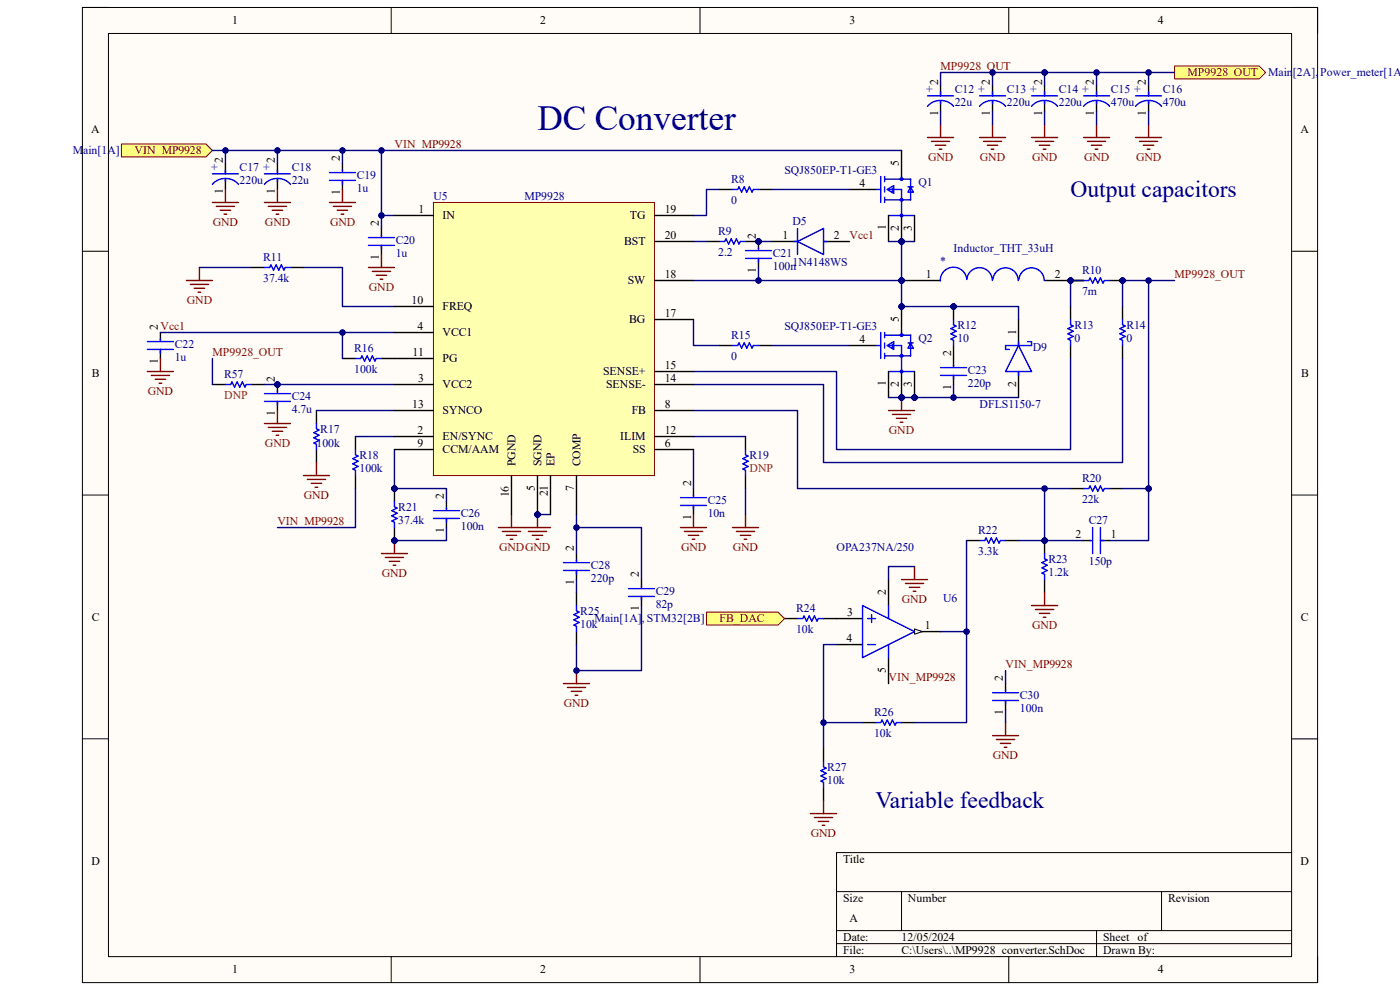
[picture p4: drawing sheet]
<svg xmlns="http://www.w3.org/2000/svg" width="297mm" height="210mm" viewBox="0 0 297 210" stroke-linecap="round" stroke-linejoin="round" font-family="sans-serif">
<path d="M17.5 1.6h262v206.8h-262z" fill-rule="evenodd" fill="#fffcf8"/>
<path d="M17.5 1.6h262v206.8h-262z" fill="none" stroke="#000" stroke-width=".21"/>
<path d="M23 7.1h251v195.8h-251z" fill-rule="evenodd" fill="#fffcf8"/>
<g fill="none" stroke="#000" stroke-width=".21">
<path d="M17.5 1.6h5.5M23 7.1h251v195.8h-251zM83 1.6v5.5M148.5 1.6v5.5M214 1.6v5.5M274 1.6h5.5v5.5M17.5 53.3h5.5M274 53.3h5.5M17.5 105h5.5M274 105h5.5M17.5 156.7h5.5M274 156.7h5.5"/>
<path d="M177.5 189.1h96.5M177.5 197.4h96.5M191.3 189.1v8.3M232.6 197.4v5.5M246.4 189.1v8.3M274 180.9h-96.5v22M83 202.9v5.5M148.5 202.9v5.5M177.5 200.2h96.5M214 202.9v5.5M279.5 202.9v5.5"/>
</g>
<path d="M184.1 136.7h1.6M184.1 131.2h1.6M184.9 130.4v1.6M194 134l-11 5.5" fill="none" stroke="#00f" stroke-width=".3"/>
<path d="M194 134h5.5" fill="none" stroke="#000" stroke-width=".3"/>
<path d="M194 133.4l1.7 .6-1.7 .5z" fill="#f8fcff"/>
<path d="M194 133.4l1.7 .6-1.7 .5z" fill="none" stroke="#000" stroke-width=".21"/>
<path d="M177.5 131.2h5.5M177.5 136.7h5.5M188.5 122.9v5.6M188.5 139.5v5.5" fill="none" stroke="#000" stroke-width=".3"/>
<path d="M188.5 128.5v2.7M188.5 136.7v2.8M194 134l-11-5.5v11" fill="none" stroke="#00f" stroke-width=".3"/>
<circle cx="191.3" cy="51.2" r=".55" fill="#000080"/>
<circle cx="191.3" cy="51.2" r=".55" fill="none" stroke="#000080" stroke-width=".21"/>
<g fill="none" stroke="#00f" stroke-width=".3">
<path d="M186.8 37.4v5.6M187.7 37.4v1.1M187.7 39.6v1.1M187.7 38h5.5v4.4h-5.5M189.3 39.9v.8M191.3 37.4v.6M192.6 39.6h1.1M193.2 39.6l.5 1.1h-1.1zM185.7 40.2h1.1M187.7 41.9v1.1M188.2 40.2l1.4-.8v1.6zM188.5 40.2h2.8v5.5"/>
<path d="M188.5 45.7h5.5"/>
<circle cx="191.3" cy="38" r=".27"/>
<circle cx="191.3" cy="45.7" r=".27"/>
<circle cx="191.3" cy="42.4" r=".27"/>
</g>
<path d="M180.2 40.2h5.5M191.3 45.7v5.5" fill="none" stroke="#000" stroke-width=".3"/>
<circle cx="191.3" cy="51.2" r=".55" fill="#000080"/>
<circle cx="191.3" cy="51.2" r=".55" fill="none" stroke="#000080" stroke-width=".21"/>
<path d="M191.3 31.9v5.5M163.7 51.2h5.5M174.7 51.2h5.5M188.5 45.7v5.5M194 45.7v5.5" fill="none" stroke="#000" stroke-width=".3"/>
<path d="M168.4 51.2h.8M169.2 48.5v5.5M169.2 51.2l5.5-2.7v5.5zM174.7 51.2h.8" fill="none" stroke="#00f" stroke-width=".3"/>
<path d="M105.7 111.9h11.1M106.6 112.7h3.8M107.4 113.6h2.2M108.2 114.4h.6M108.5 109.2v2.7M112.1 112.7h3.9M112.9 113.6h2.2M113.7 114.4h.6M114 109.2v2.7" fill="none" stroke="#800000" stroke-width=".3"/>
<circle cx="114" cy="109.2" r=".55" fill="#000080"/>
<circle cx="114" cy="109.2" r=".55" fill="none" stroke="#000080" stroke-width=".21"/>
<path d="M80.9 48.5v1.6M80.9 52.1v1.9M72.6 76.1h2.8M80.9 76.1h2.8" fill="none" stroke="#000" stroke-width=".3"/>
<path d="M78.2 52.1h5.5M78.2 50.4h5.5M80.9 49.9v.2M80.9 52.1v.8M75.4 76.1h1.1l.3-.6 .5 1.1 .6-1.1 .5 1.1 .6-1.1 .5 1.1 .3-.5h1.1" fill="none" stroke="#00f" stroke-width=".3"/>
<circle cx="238.1" cy="59.5" r=".55" fill="#000080"/>
<circle cx="238.1" cy="59.5" r=".55" fill="none" stroke="#000080" stroke-width=".21"/>
<circle cx="227.1" cy="59.5" r=".55" fill="#000080"/>
<circle cx="227.1" cy="59.5" r=".55" fill="none" stroke="#000080" stroke-width=".21"/>
<path d="M235.4 59.5h2.7" fill="none" stroke="#000" stroke-width=".3"/>
<circle cx="238.1" cy="59.5" r=".55" fill="#000080"/>
<circle cx="238.1" cy="59.5" r=".55" fill="none" stroke="#000080" stroke-width=".21"/>
<path d="M227.1 59.5h2.8" fill="none" stroke="#000" stroke-width=".3"/>
<circle cx="227.1" cy="59.5" r=".55" fill="#000080"/>
<circle cx="227.1" cy="59.5" r=".55" fill="none" stroke="#000080" stroke-width=".21"/>
<path d="M155.4 40.2h1.1l.3-.6 .5 1.2 .6-1.2 .5 1.2 .6-1.2 .5 1.2 .3-.6h1.1M229.9 59.5h1.1l.3-.5 .5 1.1 .6-1.1 .5 1.1 .6-1.1 .5 1.1 .3-.6h1.1M155.4 73.3h1.1l.3-.6 .5 1.1 .6-1.1 .5 1.1 .6-1.1 .5 1.1 .3-.5h1.1" fill="none" stroke="#00f" stroke-width=".3"/>
<path d="M152.6 40.2h2.8M160.9 40.2h2.8M152.6 73.3h2.8M160.9 73.3h2.8" fill="none" stroke="#000" stroke-width=".3"/>
<circle cx="191.3" cy="84.3" r=".55" fill="#000080"/>
<circle cx="191.3" cy="84.3" r=".55" fill="none" stroke="#000080" stroke-width=".21"/>
<circle cx="191.3" cy="65" r=".55" fill="#000080"/>
<circle cx="191.3" cy="65" r=".55" fill="none" stroke="#000080" stroke-width=".21"/>
<circle cx="194" cy="84.3" r=".55" fill="#000080"/>
<circle cx="194" cy="84.3" r=".55" fill="none" stroke="#000080" stroke-width=".21"/>
<g fill="none" stroke="#00f" stroke-width=".3">
<path d="M185.7 73.3h1.1M186.8 70.5v5.6M187.7 70.5v1.1M187.7 72.7v1.2M187.7 75v1.1M187.7 71.1h5.5v4.4h-5.5M188.2 73.3l1.4-.8v1.6zM188.5 73.3h2.8v5.5M188.5 78.8h5.5M189.3 73v.9M191.3 70.5v.6M192.6 72.7h1.1"/>
<path d="M193.2 72.7l.5 1.2h-1.1z"/>
<circle cx="191.3" cy="75.5" r=".27"/>
<circle cx="191.3" cy="71.1" r=".27"/>
<circle cx="191.3" cy="78.8" r=".27"/>
</g>
<path d="M180.2 73.3h5.5M191.3 78.8v5.5" fill="none" stroke="#000" stroke-width=".3"/>
<circle cx="191.3" cy="84.3" r=".55" fill="#000080"/>
<circle cx="191.3" cy="84.3" r=".55" fill="none" stroke="#000080" stroke-width=".21"/>
<path d="M191.3 65v5.5" fill="none" stroke="#000" stroke-width=".3"/>
<circle cx="191.3" cy="65" r=".55" fill="#000080"/>
<circle cx="191.3" cy="65" r=".55" fill="none" stroke="#000080" stroke-width=".21"/>
<path d="M188.5 78.8v5.5M194 78.8v5.5" fill="none" stroke="#000" stroke-width=".3"/>
<circle cx="194" cy="84.3" r=".55" fill="#000080"/>
<circle cx="194" cy="84.3" r=".55" fill="none" stroke="#000080" stroke-width=".21"/>
<path d="M188.5 87.1h5.5M189.3 87.9h3.9M190.2 88.7h2.2M191 89.6h.5M191.3 84.3v2.8" fill="none" stroke="#800000" stroke-width=".3"/>
<circle cx="191.3" cy="84.3" r=".55" fill="#000080"/>
<circle cx="191.3" cy="84.3" r=".55" fill="none" stroke="#000080" stroke-width=".21"/>
<circle cx="160.9" cy="51.2" r=".55" fill="#000080"/>
<circle cx="160.9" cy="51.2" r=".55" fill="none" stroke="#000080" stroke-width=".21"/>
<path d="M149.9 51.2h2.7M158.2 51.2h2.7" fill="none" stroke="#000" stroke-width=".3"/>
<circle cx="160.9" cy="51.2" r=".55" fill="#000080"/>
<circle cx="160.9" cy="51.2" r=".55" fill="none" stroke="#000080" stroke-width=".21"/>
<path d="M152.6 51.2h1.1l.3-.5 .6 1.1 .5-1.1 .6 1.1 .5-1.1 .6 1.1 .3-.6h1.1" fill="none" stroke="#00f" stroke-width=".3"/>
<path d="M78.2 56.7h5.5M79 57.6h3.9M79.8 58.4h2.2M80.7 59.2h.5M80.9 54v2.7" fill="none" stroke="#800000" stroke-width=".3"/>
<circle cx="160.9" cy="51.2" r=".55" fill="#000080"/>
<circle cx="160.9" cy="51.2" r=".55" fill="none" stroke="#000080" stroke-width=".21"/>
<path d="M160.9 51.2v1.7M160.9 54.8v1.9" fill="none" stroke="#000" stroke-width=".3"/>
<circle cx="160.9" cy="51.2" r=".55" fill="#000080"/>
<circle cx="160.9" cy="51.2" r=".55" fill="none" stroke="#000080" stroke-width=".21"/>
<path d="M158.2 54.8h5.5M158.2 53.2h5.5M160.9 52.6v.3M160.9 54.8v.8M31.3 74.1h5.5M31.3 72.5h5.5M34 71.9v.3M34 74.1v.8" fill="none" stroke="#00f" stroke-width=".3"/>
<path d="M34 70.5v1.7M34 74.1v2" fill="none" stroke="#000" stroke-width=".3"/>
<path d="M31.3 78.8h5.5M32.1 79.6h3.9M34 76.1v2.7M32.9 80.5h2.2M33.8 81.3h.5" fill="none" stroke="#800000" stroke-width=".3"/>
<circle cx="58.9" cy="81.6" r=".55" fill="#000080"/>
<circle cx="58.9" cy="81.6" r=".55" fill="none" stroke="#000080" stroke-width=".21"/>
<path d="M58.9 81.6v1.6M58.9 85.2v1.9" fill="none" stroke="#000" stroke-width=".3"/>
<circle cx="58.9" cy="81.6" r=".55" fill="#000080"/>
<circle cx="58.9" cy="81.6" r=".55" fill="none" stroke="#000080" stroke-width=".21"/>
<path d="M56.1 85.2h5.5M56.1 83.5h5.5M58.9 82.9v.3M58.9 85.2v.8M67.1 89.8v1.1l.6 .3-1.1 .6 1.1 .5-1.1 .6 1.1 .5-1.1 .6 .5 .3v1.1M75.4 95.4v1.1l.6 .2-1.1 .6 1.1 .5-1.1 .6 1.1 .5-1.1 .6 .5 .3v1.1" fill="none" stroke="#00f" stroke-width=".3"/>
<path d="M56.1 89.8h5.5M56.9 90.7h3.9M57.8 91.5h2.2M58.6 92.3h.5M58.9 87.1v2.7M67.1 98.1v2.8M64.4 100.9h5.5M65.2 101.7h3.9M66 102.5h2.2M66.9 103.4h.5" fill="none" stroke="#800000" stroke-width=".3"/>
<path d="M67.1 87.1v2.7M67.1 95.4v2.7M75.4 92.6v2.8M75.4 100.9v2.7" fill="none" stroke="#000" stroke-width=".3"/>
<circle cx="83.7" cy="114.7" r=".55" fill="#000080"/>
<circle cx="83.7" cy="114.7" r=".55" fill="none" stroke="#000080" stroke-width=".21"/>
<circle cx="83.7" cy="103.6" r=".55" fill="#000080"/>
<circle cx="83.7" cy="103.6" r=".55" fill="none" stroke="#000080" stroke-width=".21"/>
<path d="M83.7 111.9v2.8" fill="none" stroke="#000" stroke-width=".3"/>
<circle cx="83.7" cy="114.7" r=".55" fill="#000080"/>
<circle cx="83.7" cy="114.7" r=".55" fill="none" stroke="#000080" stroke-width=".21"/>
<path d="M83.7 103.6v2.8" fill="none" stroke="#000" stroke-width=".3"/>
<circle cx="83.7" cy="103.6" r=".55" fill="#000080"/>
<circle cx="83.7" cy="103.6" r=".55" fill="none" stroke="#000080" stroke-width=".21"/>
<path d="M83.7 106.4v1.1l.5 .3-1.1 .5 1.1 .6-1.1 .5 1.1 .6-1.1 .5 .6 .3v1.1M92 110h5.5M92 108.3h5.5M94.7 107.8v.3M94.7 110v.8" fill="none" stroke="#00f" stroke-width=".3"/>
<path d="M94.7 106.4v1.7M94.7 110v1.9" fill="none" stroke="#000" stroke-width=".3"/>
<path d="M80.9 117.4h5.5M81.8 118.3h3.8M82.6 119.1h2.2M83.4 119.9h.6M83.7 114.7v2.7" fill="none" stroke="#800000" stroke-width=".3"/>
<circle cx="83.7" cy="114.7" r=".55" fill="#000080"/>
<circle cx="83.7" cy="114.7" r=".55" fill="none" stroke="#000080" stroke-width=".21"/>
<path d="M53.3 56.7h2.8M61.6 56.7h2.8M122.3 117.4v1.7M122.3 121v1.9M122.3 125.7v2.8M122.3 134v2.7M136.1 122.9v1.7M136.1 126.5v2" fill="none" stroke="#000" stroke-width=".3"/>
<path d="M56.1 56.7h1.1l.3-.5 .5 1.1 .6-1.1 .5 1.1 .6-1.1 .5 1.1 .3-.6h1.1M119.5 119.4h5.6M122.3 118.8v.3M119.5 121h5.6M122.3 121v.8M122.3 128.5v1.1l.6 .2-1.1 .6 1.1 .5-1.1 .6 1.1 .5-1.1 .6 .5 .3v1.1M133.3 126.5h5.5M133.3 124.9h5.5M136.1 124.3v.3M136.1 126.5v.9" fill="none" stroke="#00f" stroke-width=".3"/>
<path d="M39.5 59.5h5.6M42.3 56.7v2.8M40.4 60.3h3.8M41.2 61.2h2.2M42 62h.6M119.5 145h5.6M120.4 145.8h3.8M121.2 146.7h2.2M122 147.5h.6M122.3 142.3v2.7" fill="none" stroke="#800000" stroke-width=".3"/>
<circle cx="122.3" cy="142.3" r=".55" fill="#000080"/>
<circle cx="122.3" cy="142.3" r=".55" fill="none" stroke="#000080" stroke-width=".21"/>
<circle cx="191.3" cy="59.5" r=".55" fill="#000080"/>
<circle cx="191.3" cy="59.5" r=".55" fill="none" stroke="#000080" stroke-width=".21"/>
<path d="M191.3 59.5h8.2" fill="none" stroke="#000" stroke-width=".3"/>
<circle cx="191.3" cy="59.5" r=".55" fill="#000080"/>
<circle cx="191.3" cy="59.5" r=".55" fill="none" stroke="#000080" stroke-width=".21"/>
<path d="M221.6 59.5h8.3M227.1 65v2.8M227.1 73.3v2.8M238.1 65v2.8M238.1 73.3v2.8M158.2 92.6v2.8M147.1 103.6v1.7M147.1 107.2v2M158.2 100.9v2.7M227.1 103.6h2.8M235.4 103.6h2.7" fill="none" stroke="#000" stroke-width=".3"/>
<path d="M205.1 59.3a2.82 2.82 0 0 0-3-2.6 2.82 2.82 0 0 0-2.6 2.9M205.1 59.3a2.72 2.72 0 0 1 2.8-2.5 2.72 2.72 0 0 1 2.6 2.7M210.7 59.2a2.69 2.69 0 0 1 2.8-2.4 2.69 2.69 0 0 1 2.5 2.7M216.2 59.2a2.68 2.68 0 0 1 2.8-2.4 2.68 2.68 0 0 1 2.5 2.7M227.1 67.8v1.1l.6 .3-1.1 .5 1.1 .6-1.1 .5 1.1 .6-1.1 .5 .5 .3v1.1M238.1 67.8v1.1l.6 .3-1.1 .5 1.1 .6-1.1 .5 1.1 .6-1.1 .5 .5 .3v1.1M158.2 95.4v1.1l.5 .2-1.1 .6 1.1 .5-1.1 .6 1.1 .5-1.1 .6 .6 .3v1.1M144.4 107.2h5.5M144.4 105.6h5.5M147.1 105v.3M147.1 107.2v.9M229.9 103.6h1.1l.3-.5 .5 1.1 .6-1.1 .5 1.1 .6-1.1 .5 1.1 .3-.6h1.1" fill="none" stroke="#00f" stroke-width=".3"/>
<path d="M144.4 111.9h5.5M145.2 112.7h3.9M146 113.6h2.2M146.8 114.4h.6M147.1 109.2v2.7M155.4 111.9h5.5M156.2 112.7h3.9M157.1 113.6h2.2M157.9 114.4h.5M158.2 109.2v2.7" fill="none" stroke="#800000" stroke-width=".3"/>
<circle cx="221.6" cy="114.7" r=".55" fill="#000080"/>
<circle cx="221.6" cy="114.7" r=".55" fill="none" stroke="#000080" stroke-width=".21"/>
<path d="M221.6 114.7v2.7M221.6 122.9v2.8" fill="none" stroke="#000" stroke-width=".3"/>
<circle cx="221.6" cy="114.7" r=".55" fill="#000080"/>
<circle cx="221.6" cy="114.7" r=".55" fill="none" stroke="#000080" stroke-width=".21"/>
<path d="M207.8 114.7h1.1l.3-.6 .5 1.1 .6-1.1 .5 1.1 .6-1.1 .5 1.1 .3-.5h1.1M221.6 117.4v1.1l.6 .3-1.1 .6 1.1 .5-1.1 .6 1.1 .5-1.1 .6 .5 .2v1.1M231.3 114.7h.2M231.8 111.9v5.5M233.5 114.7h.8M233.5 111.9v5.5M169.2 131.2h1.1l.3-.5 .5 1.1 .6-1.1 .5 1.1 .6-1.1 .5 1.1 .3-.6h1.1M185.7 153.3h1.1l.3-.6 .6 1.1 .5-1.1 .6 1.1 .5-1.1 .6 1.1 .3-.5h1.1M174.7 161.6v1.1l.6 .2-1.1 .6 1.1 .5-1.1 .6 1.1 .6-1.1 .5 .5 .3v1.1" fill="none" stroke="#00f" stroke-width=".3"/>
<path d="M205.1 114.7h2.7M213.3 114.7h2.8M229.9 114.7h1.6M233.5 114.7h1.9M166.4 131.2h2.8M174.7 131.2h2.8M174.7 158.8v2.8M183 153.3h2.7M191.3 153.3h2.7M174.7 167.1v2.7" fill="none" stroke="#000" stroke-width=".3"/>
<g fill="none" stroke="#800000" stroke-width=".3">
<path d="M191.3 122.9h5.5M192.1 123.8h3.9M192.9 124.6h2.2M193.7 125.4h.6M194 120.2v2.7M218.8 128.5h5.6M219.7 129.3h3.8M220.5 130.1h2.2M221.3 130.9h.6M221.6 125.7v2.8M171.9 172.6h5.6M172.8 173.4h3.8"/>
<path d="M173.6 174.3h2.2M174.4 175.1h.6M174.7 169.8v2.8"/>
</g>
<path d="M149.9 129.8h15.2l1.3 1.4-1.3 1.4h-15.2z" fill-rule="evenodd" fill="#ffff80"/>
<path d="M149.9 129.8h15.2l1.3 1.4-1.3 1.4h-15.2z" fill="none" stroke="#800000" stroke-width=".21"/>
<path d="M199.5 18.1v2.2M210.6 18.1v2.2M221.6 18.1v2.2M232.6 18.1v2.2M243.7 18.1v2.2M199.5 21.4v2.3M210.6 21.4v2.3M221.6 21.4v2.3M232.6 21.4v2.3M243.7 21.4v2.3M213.3 145v1.7M213.3 148.6v1.9" fill="none" stroke="#000" stroke-width=".3"/>
<g fill="none" stroke="#00f" stroke-width=".3">
<path d="M199.5 19.5v.8M210.6 19.5v.8M221.6 19.5v.8M232.6 19.5v.8M243.7 19.5v.8M196.8 22.5a3.7 3.7 0 0 1 5.5 0M196.8 20.3h5.5M199.5 21.4v.6M207.8 20.3h5.5M207.8 22.5a3.7 3.7 0 0 1 5.5 0M210.6 21.4v.6M218.8 22.5a3.7 3.7 0 0 1 5.6 0"/>
<path d="M218.8 20.3h5.6M221.6 21.4v.6M229.9 22.5a3.7 3.7 0 0 1 5.5 0M229.9 20.3h5.5M232.6 21.4v.6M240.9 20.3h5.5M240.9 22.5a3.7 3.7 0 0 1 5.5 0M243.7 21.4v.6M210.6 148.6h5.5M210.6 146.9h5.5M213.3 146.4v.3M213.3 148.6v.8"/>
</g>
<g fill="none" stroke="#800000" stroke-width=".3">
<path d="M196.8 29.2h5.5M197.6 30h3.9M198.4 30.8h2.2M199.3 31.6h.5M199.5 26.4v2.8M207.8 29.2h5.5M208.6 30h3.9M209.5 30.8h2.2M210.3 31.6h.5M210.6 26.4v2.8M218.8 29.2h5.6M219.7 30h3.8"/>
<path d="M220.5 30.8h2.2M221.3 31.6h.6M221.6 26.4v2.8M229.9 29.2h5.5M230.7 30h3.9M231.5 30.8h2.2M232.4 31.6h.5M232.6 26.4v2.8M240.9 29.2h5.5M241.7 30h3.9M242.6 30.8h2.2M243.4 31.6h.5"/>
<path d="M243.7 26.4v2.8M210.6 156.1h5.5M211.4 156.9h3.9M212.2 157.7h2.2M213.1 158.5h.5M213.3 153.3v2.8"/>
</g>
<path d="M249.2 14h17.9l1.4 1.4-1.4 1.4h-17.9z" fill-rule="evenodd" fill="#ffff80"/>
<path d="M249.2 14h17.9l1.4 1.4-1.4 1.4h-17.9z" fill="none" stroke="#800000" stroke-width=".21"/>
<path d="M47.8 34.7v2.2M47.8 38v2.2M58.9 34.7v2.2M58.9 38v2.2M72.6 34.7v1.6M72.6 38.3v1.9" fill="none" stroke="#000" stroke-width=".3"/>
<path d="M45.1 39.1a3.7 3.7 0 0 1 5.5 0M45.1 36.9h5.5M47.8 36.1v.8M47.8 38v.5M56.1 39.1a3.7 3.7 0 0 1 5.5 0M56.1 36.9h5.5M58.9 36.1v.8M58.9 38v.5M69.9 38.3h5.5M69.9 36.6h5.5M72.6 36.1v.2M72.6 38.3v.8" fill="none" stroke="#00f" stroke-width=".3"/>
<g fill="none" stroke="#800000" stroke-width=".3">
<path d="M45.1 43h5.5M45.9 43.8h3.9M46.7 44.6h2.2M47.6 45.4h.5M47.8 40.2v2.8M56.1 43h5.5M56.9 43.8h3.9M57.8 44.6h2.2M58.6 45.4h.5M58.9 40.2v2.8M69.9 43h5.5M70.7 43.8h3.9"/>
<path d="M71.5 44.6h2.3M72.4 45.4h.5M72.6 40.2v2.8"/>
</g>
<path d="M25.8 30.5h17.9l1.4 1.4-1.4 1.4h-17.9z" fill-rule="evenodd" fill="#ffff80"/>
<path d="M25.8 30.5h17.9l1.4 1.4-1.4 1.4h-17.9z" fill="none" stroke="#800000" stroke-width=".21"/>
<circle cx="202.3" cy="65" r=".55" fill="#000080"/>
<circle cx="202.3" cy="65" r=".55" fill="none" stroke="#000080" stroke-width=".21"/>
<path d="M202.3 65v2.8M202.3 73.3v2.8" fill="none" stroke="#000" stroke-width=".3"/>
<circle cx="202.3" cy="65" r=".55" fill="#000080"/>
<circle cx="202.3" cy="65" r=".55" fill="none" stroke="#000080" stroke-width=".21"/>
<path d="M199.5 79.6h5.6M199.5 78h5.6M202.3 67.8v1.1l.5 .3-1.1 .5 1.1 .6-1.1 .5 1.1 .6-1.1 .5 .6 .3v1.1M202.3 77.4v.3M202.3 79.6v.9M47.8 81.6h1.1l.3-.6 .6 1.1 .5-1.1 .6 1.1 .5-1.1 .6 1.1 .2-.5h1.1" fill="none" stroke="#00f" stroke-width=".3"/>
<path d="M202.3 76.1v1.6M202.3 79.6v2M45.1 81.6h2.7M53.3 81.6h2.8" fill="none" stroke="#000" stroke-width=".3"/>
<path d="M188.5 51.2h2.8" fill="none" stroke="#000080" stroke-width=".3"/>
<circle cx="191.3" cy="51.2" r=".55" fill="#000080"/>
<circle cx="191.3" cy="51.2" r=".55" fill="none" stroke="#000080" stroke-width=".21"/>
<path d="M191.3 51.2h2.7" fill="none" stroke="#000080" stroke-width=".3"/>
<circle cx="191.3" cy="51.2" r=".55" fill="#000080"/>
<circle cx="191.3" cy="51.2" r=".55" fill="none" stroke="#000080" stroke-width=".21"/>
<path d="M188.5 84.3h2.8" fill="none" stroke="#000080" stroke-width=".3"/>
<circle cx="191.3" cy="84.3" r=".55" fill="#000080"/>
<circle cx="191.3" cy="84.3" r=".55" fill="none" stroke="#000080" stroke-width=".21"/>
<path d="M191.3 84.3h2.7" fill="none" stroke="#000080" stroke-width=".3"/>
<circle cx="191.3" cy="84.3" r=".55" fill="#000080"/>
<circle cx="191.3" cy="84.3" r=".55" fill="none" stroke="#000080" stroke-width=".21"/>
<circle cx="194" cy="84.3" r=".55" fill="#000080"/>
<circle cx="194" cy="84.3" r=".55" fill="none" stroke="#000080" stroke-width=".21"/>
<path d="M147.1 51.2h2.8M152.6 40.2h-2.7v5.5h-2.8M160.9 51.2h2.8M163.7 40.2h16.5M147.1 67.8v5.5h5.5M163.7 73.3h16.5" fill="none" stroke="#000080" stroke-width=".3"/>
<circle cx="160.9" cy="51.2" r=".55" fill="#000080"/>
<circle cx="160.9" cy="51.2" r=".55" fill="none" stroke="#000080" stroke-width=".21"/>
<path d="M147.1 59.5h44.2" fill="none" stroke="#000080" stroke-width=".3"/>
<circle cx="191.3" cy="59.5" r=".55" fill="#000080"/>
<circle cx="191.3" cy="59.5" r=".55" fill="none" stroke="#000080" stroke-width=".21"/>
<circle cx="160.9" cy="59.5" r=".55" fill="#000080"/>
<circle cx="160.9" cy="59.5" r=".55" fill="none" stroke="#000080" stroke-width=".21"/>
<path d="M160.9 56.7v2.8" fill="none" stroke="#000080" stroke-width=".3"/>
<circle cx="160.9" cy="59.5" r=".55" fill="#000080"/>
<circle cx="160.9" cy="59.5" r=".55" fill="none" stroke="#000080" stroke-width=".21"/>
<path d="M58.9 81.6h24.8" fill="none" stroke="#000080" stroke-width=".3"/>
<circle cx="58.9" cy="81.6" r=".55" fill="#000080"/>
<circle cx="58.9" cy="81.6" r=".55" fill="none" stroke="#000080" stroke-width=".21"/>
<path d="M67.1 87.1h16.6M75.4 92.6h8.3M83.7 95.4v8.2M75.4 103.6v8.3h-16.5" fill="none" stroke="#000080" stroke-width=".3"/>
<circle cx="83.7" cy="103.6" r=".55" fill="#000080"/>
<circle cx="83.7" cy="103.6" r=".55" fill="none" stroke="#000080" stroke-width=".21"/>
<path d="M83.7 103.6h11v2.8" fill="none" stroke="#000080" stroke-width=".3"/>
<circle cx="83.7" cy="103.6" r=".55" fill="#000080"/>
<circle cx="83.7" cy="103.6" r=".55" fill="none" stroke="#000080" stroke-width=".21"/>
<path d="M94.7 111.9v2.8h-11" fill="none" stroke="#000080" stroke-width=".3"/>
<circle cx="83.7" cy="114.7" r=".55" fill="#000080"/>
<circle cx="83.7" cy="114.7" r=".55" fill="none" stroke="#000080" stroke-width=".21"/>
<path d="M42.3 56.7h11M122.3 109.2v8.2" fill="none" stroke="#000080" stroke-width=".3"/>
<circle cx="122.3" cy="111.9" r=".55" fill="#000080"/>
<circle cx="122.3" cy="111.9" r=".55" fill="none" stroke="#000080" stroke-width=".21"/>
<path d="M122.3 111.9h13.8v11M122.3 122.9v2.8" fill="none" stroke="#000080" stroke-width=".3"/>
<circle cx="122.3" cy="111.9" r=".55" fill="#000080"/>
<circle cx="122.3" cy="111.9" r=".55" fill="none" stroke="#000080" stroke-width=".21"/>
<path d="M136.1 128.5v13.8h-13.8v-5.6" fill="none" stroke="#000080" stroke-width=".3"/>
<circle cx="122.3" cy="142.3" r=".55" fill="#000080"/>
<circle cx="122.3" cy="142.3" r=".55" fill="none" stroke="#000080" stroke-width=".21"/>
<path d="M227.1 59.5h2.8" fill="none" stroke="#000080" stroke-width=".3"/>
<circle cx="227.1" cy="59.5" r=".55" fill="#000080"/>
<circle cx="227.1" cy="59.5" r=".55" fill="none" stroke="#000080" stroke-width=".21"/>
<path d="M191.3 51.2v8.3" fill="none" stroke="#000080" stroke-width=".3"/>
<circle cx="191.3" cy="59.5" r=".55" fill="#000080"/>
<circle cx="191.3" cy="59.5" r=".55" fill="none" stroke="#000080" stroke-width=".21"/>
<circle cx="191.3" cy="51.2" r=".55" fill="#000080"/>
<circle cx="191.3" cy="51.2" r=".55" fill="none" stroke="#000080" stroke-width=".21"/>
<path d="M191.3 59.5v5.5" fill="none" stroke="#000080" stroke-width=".3"/>
<circle cx="191.3" cy="65" r=".55" fill="#000080"/>
<circle cx="191.3" cy="65" r=".55" fill="none" stroke="#000080" stroke-width=".21"/>
<circle cx="191.3" cy="59.5" r=".55" fill="#000080"/>
<circle cx="191.3" cy="59.5" r=".55" fill="none" stroke="#000080" stroke-width=".21"/>
<path d="M238.1 59.5v5.5" fill="none" stroke="#000080" stroke-width=".3"/>
<circle cx="238.1" cy="59.5" r=".55" fill="#000080"/>
<circle cx="238.1" cy="59.5" r=".55" fill="none" stroke="#000080" stroke-width=".21"/>
<path d="M227.1 59.5v5.5" fill="none" stroke="#000080" stroke-width=".3"/>
<circle cx="227.1" cy="59.5" r=".55" fill="#000080"/>
<circle cx="227.1" cy="59.5" r=".55" fill="none" stroke="#000080" stroke-width=".21"/>
<path d="M227.1 76.1v19.3h-49.6v-16.6h-30.4M238.1 76.1v22h-63.4v-16.5h-27.6M147.1 95.4v8.2M147.1 92.6h11.1M158.2 103.6v5.6M227.1 103.6h-5.5v11.1" fill="none" stroke="#000080" stroke-width=".3"/>
<circle cx="221.6" cy="103.6" r=".55" fill="#000080"/>
<circle cx="221.6" cy="103.6" r=".55" fill="none" stroke="#000080" stroke-width=".21"/>
<circle cx="221.6" cy="114.7" r=".55" fill="#000080"/>
<circle cx="221.6" cy="114.7" r=".55" fill="none" stroke="#000080" stroke-width=".21"/>
<path d="M147.1 87.1h22.1v16.5h52.4" fill="none" stroke="#000080" stroke-width=".3"/>
<circle cx="221.6" cy="103.6" r=".55" fill="#000080"/>
<circle cx="221.6" cy="103.6" r=".55" fill="none" stroke="#000080" stroke-width=".21"/>
<path d="M243.7 103.6v11.1h-8.3" fill="none" stroke="#000080" stroke-width=".3"/>
<circle cx="243.7" cy="103.6" r=".55" fill="#000080"/>
<circle cx="243.7" cy="103.6" r=".55" fill="none" stroke="#000080" stroke-width=".21"/>
<path d="M216.1 114.7h13.8" fill="none" stroke="#000080" stroke-width=".3"/>
<circle cx="221.6" cy="114.7" r=".55" fill="#000080"/>
<circle cx="221.6" cy="114.7" r=".55" fill="none" stroke="#000080" stroke-width=".21"/>
<path d="M205.1 114.7v19.3h-5.6M194 120.2h-5.5v2.7" fill="none" stroke="#000080" stroke-width=".3"/>
<circle cx="205.1" cy="134" r=".55" fill="#000080"/>
<circle cx="205.1" cy="134" r=".55" fill="none" stroke="#000080" stroke-width=".21"/>
<path d="M177.5 136.7h-2.8v22.1" fill="none" stroke="#000080" stroke-width=".3"/>
<circle cx="174.7" cy="153.3" r=".55" fill="#000080"/>
<circle cx="174.7" cy="153.3" r=".55" fill="none" stroke="#000080" stroke-width=".21"/>
<path d="M174.7 153.3h8.3" fill="none" stroke="#000080" stroke-width=".3"/>
<circle cx="174.7" cy="153.3" r=".55" fill="#000080"/>
<circle cx="174.7" cy="153.3" r=".55" fill="none" stroke="#000080" stroke-width=".21"/>
<path d="M205.1 134v19.3h-11.1" fill="none" stroke="#000080" stroke-width=".3"/>
<circle cx="205.1" cy="134" r=".55" fill="#000080"/>
<circle cx="205.1" cy="134" r=".55" fill="none" stroke="#000080" stroke-width=".21"/>
<path d="M238.1 103.6h5.6M213.3 142.3v2.7M213.3 150.5v2.8" fill="none" stroke="#000080" stroke-width=".3"/>
<circle cx="243.7" cy="103.6" r=".55" fill="#000080"/>
<circle cx="243.7" cy="103.6" r=".55" fill="none" stroke="#000080" stroke-width=".21"/>
<path d="M238.1 59.5h5.6v44.1" fill="none" stroke="#000080" stroke-width=".3"/>
<circle cx="243.7" cy="103.6" r=".55" fill="#000080"/>
<circle cx="243.7" cy="103.6" r=".55" fill="none" stroke="#000080" stroke-width=".21"/>
<circle cx="243.7" cy="59.5" r=".55" fill="#000080"/>
<circle cx="243.7" cy="59.5" r=".55" fill="none" stroke="#000080" stroke-width=".21"/>
<circle cx="238.1" cy="59.5" r=".55" fill="#000080"/>
<circle cx="238.1" cy="59.5" r=".55" fill="none" stroke="#000080" stroke-width=".21"/>
<path d="M221.6 15.4h11v2.7M199.5 23.7v2.7M210.6 23.7v2.7M221.6 23.7v2.7M232.6 23.7v2.7M243.7 23.7v2.7" fill="none" stroke="#000080" stroke-width=".3"/>
<circle cx="221.6" cy="15.4" r=".55" fill="#000080"/>
<circle cx="221.6" cy="15.4" r=".55" fill="none" stroke="#000080" stroke-width=".21"/>
<circle cx="232.6" cy="15.4" r=".55" fill="#000080"/>
<circle cx="232.6" cy="15.4" r=".55" fill="none" stroke="#000080" stroke-width=".21"/>
<path d="M232.6 15.4h11.1v2.7" fill="none" stroke="#000080" stroke-width=".3"/>
<circle cx="232.6" cy="15.4" r=".55" fill="#000080"/>
<circle cx="232.6" cy="15.4" r=".55" fill="none" stroke="#000080" stroke-width=".21"/>
<circle cx="243.7" cy="15.4" r=".55" fill="#000080"/>
<circle cx="243.7" cy="15.4" r=".55" fill="none" stroke="#000080" stroke-width=".21"/>
<path d="M243.7 59.5h5.5" fill="none" stroke="#000080" stroke-width=".3"/>
<circle cx="243.7" cy="59.5" r=".55" fill="#000080"/>
<circle cx="243.7" cy="59.5" r=".55" fill="none" stroke="#000080" stroke-width=".21"/>
<path d="M221.6 15.4h-22.1v2.7" fill="none" stroke="#000080" stroke-width=".3"/>
<circle cx="210.6" cy="15.4" r=".55" fill="#000080"/>
<circle cx="210.6" cy="15.4" r=".55" fill="none" stroke="#000080" stroke-width=".21"/>
<circle cx="221.6" cy="15.4" r=".55" fill="#000080"/>
<circle cx="221.6" cy="15.4" r=".55" fill="none" stroke="#000080" stroke-width=".21"/>
<path d="M210.6 15.4v2.7" fill="none" stroke="#000080" stroke-width=".3"/>
<circle cx="210.6" cy="15.4" r=".55" fill="#000080"/>
<circle cx="210.6" cy="15.4" r=".55" fill="none" stroke="#000080" stroke-width=".21"/>
<path d="M221.6 15.4v2.7" fill="none" stroke="#000080" stroke-width=".3"/>
<circle cx="221.6" cy="15.4" r=".55" fill="#000080"/>
<circle cx="221.6" cy="15.4" r=".55" fill="none" stroke="#000080" stroke-width=".21"/>
<path d="M243.7 15.4h5.5" fill="none" stroke="#000080" stroke-width=".3"/>
<circle cx="243.7" cy="15.4" r=".55" fill="#000080"/>
<circle cx="243.7" cy="15.4" r=".55" fill="none" stroke="#000080" stroke-width=".21"/>
<path d="M80.9 31.9v16.6" fill="none" stroke="#000080" stroke-width=".3"/>
<circle cx="80.9" cy="45.7" r=".55" fill="#000080"/>
<circle cx="80.9" cy="45.7" r=".55" fill="none" stroke="#000080" stroke-width=".21"/>
<circle cx="80.9" cy="31.9" r=".55" fill="#000080"/>
<circle cx="80.9" cy="31.9" r=".55" fill="none" stroke="#000080" stroke-width=".21"/>
<path d="M80.9 45.7h2.8" fill="none" stroke="#000080" stroke-width=".3"/>
<circle cx="80.9" cy="45.7" r=".55" fill="#000080"/>
<circle cx="80.9" cy="45.7" r=".55" fill="none" stroke="#000080" stroke-width=".21"/>
<path d="M58.9 31.9v2.8" fill="none" stroke="#000080" stroke-width=".3"/>
<circle cx="58.9" cy="31.9" r=".55" fill="#000080"/>
<circle cx="58.9" cy="31.9" r=".55" fill="none" stroke="#000080" stroke-width=".21"/>
<path d="M72.6 31.9v2.8" fill="none" stroke="#000080" stroke-width=".3"/>
<circle cx="72.7" cy="31.9" r=".55" fill="#000080"/>
<circle cx="72.7" cy="31.9" r=".55" fill="none" stroke="#000080" stroke-width=".21"/>
<path d="M45.1 31.9h2.7" fill="none" stroke="#000080" stroke-width=".3"/>
<circle cx="47.8" cy="31.9" r=".55" fill="#000080"/>
<circle cx="47.8" cy="31.9" r=".55" fill="none" stroke="#000080" stroke-width=".21"/>
<path d="M191.3 31.9h-143.5v2.8" fill="none" stroke="#000080" stroke-width=".3"/>
<circle cx="47.8" cy="31.9" r=".55" fill="#000080"/>
<circle cx="47.8" cy="31.9" r=".55" fill="none" stroke="#000080" stroke-width=".21"/>
<circle cx="58.9" cy="31.9" r=".55" fill="#000080"/>
<circle cx="58.9" cy="31.9" r=".55" fill="none" stroke="#000080" stroke-width=".21"/>
<circle cx="72.7" cy="31.9" r=".55" fill="#000080"/>
<circle cx="72.7" cy="31.9" r=".55" fill="none" stroke="#000080" stroke-width=".21"/>
<circle cx="80.9" cy="31.9" r=".55" fill="#000080"/>
<circle cx="80.9" cy="31.9" r=".55" fill="none" stroke="#000080" stroke-width=".21"/>
<path d="M191.3 65h11" fill="none" stroke="#000080" stroke-width=".3"/>
<circle cx="202.3" cy="65" r=".55" fill="#000080"/>
<circle cx="202.3" cy="65" r=".55" fill="none" stroke="#000080" stroke-width=".21"/>
<circle cx="191.3" cy="65" r=".55" fill="#000080"/>
<circle cx="191.3" cy="65" r=".55" fill="none" stroke="#000080" stroke-width=".21"/>
<path d="M202.3 81.6v2.7h-8.3" fill="none" stroke="#000080" stroke-width=".3"/>
<circle cx="202.3" cy="84.3" r=".55" fill="#000080"/>
<circle cx="202.3" cy="84.3" r=".55" fill="none" stroke="#000080" stroke-width=".21"/>
<circle cx="194" cy="84.3" r=".55" fill="#000080"/>
<circle cx="194" cy="84.3" r=".55" fill="none" stroke="#000080" stroke-width=".21"/>
<path d="M64.4 56.7h8.2v8.3h11.1M72.6 70.5v5.6" fill="none" stroke="#000080" stroke-width=".3"/>
<circle cx="72.7" cy="70.5" r=".55" fill="#000080"/>
<circle cx="72.7" cy="70.5" r=".55" fill="none" stroke="#000080" stroke-width=".21"/>
<path d="M45.1 76.1v5.5M56.1 81.6h2.8" fill="none" stroke="#000080" stroke-width=".3"/>
<circle cx="58.9" cy="81.6" r=".55" fill="#000080"/>
<circle cx="58.9" cy="81.6" r=".55" fill="none" stroke="#000080" stroke-width=".21"/>
<path d="M34 70.5h49.7" fill="none" stroke="#000080" stroke-width=".3"/>
<circle cx="72.7" cy="70.5" r=".55" fill="#000080"/>
<circle cx="72.7" cy="70.5" r=".55" fill="none" stroke="#000080" stroke-width=".21"/>
<path d="M216.1 67.8v5.5M216.1 78.8v5.5" fill="none" stroke="#000" stroke-width=".3"/>
<path d="M216.1 73.3l2.7 5.5h-5.5zM216.1 72.5v.8M216.1 78.8v.8M218 72.5h.8v.8h-5.5v.8h.9" fill="none" stroke="#00f" stroke-width=".3"/>
<path d="M202.3 84.3h13.8" fill="none" stroke="#000080" stroke-width=".3"/>
<circle cx="202.3" cy="84.3" r=".55" fill="#000080"/>
<circle cx="202.3" cy="84.3" r=".55" fill="none" stroke="#000080" stroke-width=".21"/>
<path d="M202.3 65h13.8v2.8" fill="none" stroke="#000080" stroke-width=".3"/>
<circle cx="202.3" cy="65" r=".55" fill="#000080"/>
<circle cx="202.3" cy="65" r=".55" fill="none" stroke="#000080" stroke-width=".21"/>
<path d="M114 109.2h2.8" fill="none" stroke="#000080" stroke-width=".3"/>
<circle cx="114" cy="109.2" r=".55" fill="#000080"/>
<circle cx="114" cy="109.2" r=".55" fill="none" stroke="#000080" stroke-width=".21"/>
<circle cx="114" cy="109.2" r=".55" fill="#000080"/>
<circle cx="114" cy="109.2" r=".55" fill="none" stroke="#000080" stroke-width=".21"/>
<path d="M92 43h46.8v57.9h-46.8z" fill-rule="evenodd" fill="#ffffb0"/>
<path d="M92 43h46.8v57.9h-46.8z" fill="none" stroke="#800000" stroke-width=".21"/>
<path d="M83.7 45.7h8.3M83.7 70.5h8.3M83.7 92.6h8.3M83.7 81.6h8.3M114 100.9v8.3" fill="none" stroke="#000" stroke-width=".3"/>
<circle cx="114" cy="109.2" r=".55" fill="#000080"/>
<circle cx="114" cy="109.2" r=".55" fill="none" stroke="#000080" stroke-width=".21"/>
<g fill="none" stroke="#000" stroke-width=".3">
<path d="M138.8 51.2h8.3M138.8 45.7h8.3M138.8 59.5h8.3M83.7 65h8.3M83.7 76.1h8.3M138.8 67.8h8.3M138.8 78.8h8.3M83.7 95.4h8.3M83.7 87.1h8.3M138.8 95.4h8.3M138.8 87.1h8.3M138.8 81.6h8.3"/>
<path d="M138.8 92.6h8.3M108.5 100.9v8.3M116.8 100.9v8.3M122.3 100.9v8.3"/>
</g>
<text font-size="7.5" fill="#000080" x="114" y="27.5">DC Converter</text>
<g font-size="5" fill="#000080">
<text x="227.1" y="41.9">Output capacitors</text>
<text x="185.8" y="171.5">Variable feedback</text>
</g>
<g font-size="2.5">
<text x="49.3" y="5.2">1</text>
<text x="114.6" y="5.2">2</text>
<text x="180.2" y="5.2">3</text>
<text x="245.6" y="5.2">4</text>
<text x="199" y="18.1" transform="rotate(-90 199 18.1)">2</text>
<text x="210" y="18.1" transform="rotate(-90 210 18.1)">2</text>
<text x="221.1" y="18.1" transform="rotate(-90 221.1 18.1)">2</text>
<text x="232.1" y="18.1" transform="rotate(-90 232.1 18.1)">2</text>
<text x="243.1" y="18.1" transform="rotate(-90 243.1 18.1)">2</text>
<text x="19.3" y="28.3">A</text>
<text x="199" y="24.6" transform="rotate(-90 199 24.6)">1</text>
<text x="210" y="24.6" transform="rotate(-90 210 24.6)">1</text>
<text x="221.1" y="24.6" transform="rotate(-90 221.1 24.6)">1</text>
<text x="232.1" y="24.6" transform="rotate(-90 232.1 24.6)">1</text>
<text x="243.1" y="24.6" transform="rotate(-90 243.1 24.6)">1</text>
<text x="275.9" y="28.3">A</text>
<text x="47.3" y="34.7" transform="rotate(-90 47.3 34.7)">2</text>
<text x="58.3" y="34.7" transform="rotate(-90 58.3 34.7)">2</text>
<text x="72.1" y="34.1" transform="rotate(-90 72.1 34.1)">2</text>
<text x="190.7" y="35.2" transform="rotate(-90 190.7 35.2)">5</text>
<text x="47.3" y="41.1" transform="rotate(-90 47.3 41.1)">1</text>
<text x="58.3" y="41.1" transform="rotate(-90 58.3 41.1)">1</text>
<text x="72.1" y="41.4" transform="rotate(-90 72.1 41.4)">1</text>
<text x="182.4" y="39.6">4</text>
<text x="80.4" y="47.9" transform="rotate(-90 80.4 47.9)">2</text>
<text x="88.8" y="45.2">1</text>
<text x="93.9" y="46.5">IN</text>
<text x="133.6" y="46.5">TG</text>
<text x="141.1" y="45.2">19</text>
<text x="132.4" y="52.1">BST</text>
<text x="141.1" y="50.7">20</text>
<text x="160.4" y="50.7" transform="rotate(-90 160.4 50.7)">2</text>
<text x="166" y="50.7">1</text>
<text x="176.9" y="50.7">2</text>
<text x="188" y="48.9" transform="rotate(-90 188 48.9)">1</text>
<text x="190.7" y="49.1" transform="rotate(-90 190.7 49.1)">2</text>
<text x="193.5" y="48.9" transform="rotate(-90 193.5 48.9)">3</text>
<text x="80.4" y="55.2" transform="rotate(-90 80.4 55.2)">1</text>
<text x="141.1" y="58.9">18</text>
<text x="160.4" y="58" transform="rotate(-90 160.4 58)">1</text>
<text x="196.4" y="58.9">1</text>
<text x="223.8" y="58.9">2</text>
<text x="87.3" y="64.5">10</text>
<text x="93.9" y="65.8">FREQ</text>
<text x="133.2" y="60.3">SW</text>
<text x="33.5" y="70" transform="rotate(-90 33.5 70)">2</text>
<text x="88.6" y="70">4</text>
<text x="93.9" y="71.4">VCC1</text>
<text x="133.5" y="68.6">BG</text>
<text x="141.1" y="67.2">17</text>
<text x="190.7" y="68.3" transform="rotate(-90 190.7 68.3)">5</text>
<text x="215.6" y="71.1" transform="rotate(-90 215.6 71.1)">1</text>
<text x="33.5" y="77.3" transform="rotate(-90 33.5 77.3)">1</text>
<text x="87.5" y="75.5">11</text>
<text x="93.9" y="76.9">PG</text>
<text x="182.4" y="72.7">4</text>
<text x="201.8" y="75.5" transform="rotate(-90 201.8 75.5)">2</text>
<text x="19.5" y="80">B</text>
<text x="58.3" y="81" transform="rotate(-90 58.3 81)">2</text>
<text x="88.7" y="81">3</text>
<text x="93.9" y="82.4">VCC2</text>
<text x="127.9" y="79.6">SENSE+</text>
<text x="128.6" y="82.4">SENSE-</text>
<text x="141.1" y="78.3">15</text>
<text x="141.1" y="81">14</text>
<text x="188" y="82" transform="rotate(-90 188 82)">1</text>
<text x="190.7" y="82.2" transform="rotate(-90 190.7 82.2)">2</text>
<text x="193.5" y="82" transform="rotate(-90 193.5 82)">3</text>
<text x="201.8" y="82.8" transform="rotate(-90 201.8 82.8)">1</text>
<text x="215.6" y="82.2" transform="rotate(-90 215.6 82.2)">2</text>
<text x="276" y="80">B</text>
<text x="58.3" y="88.3" transform="rotate(-90 58.3 88.3)">1</text>
<text x="87.5" y="86.5">13</text>
<text x="93.9" y="87.9">SYNCO</text>
<text x="134" y="87.9">FB</text>
<text x="141.1" y="86.5">8</text>
<text x="88.6" y="92">2</text>
<text x="88.6" y="94.8">9</text>
<text x="93.9" y="93.4">EN/SYNC</text>
<text x="131.6" y="93.4">ILIM</text>
<text x="141.1" y="94.8">6</text>
<text x="141.1" y="92">12</text>
<text x="93.9" y="96.2">CCM/AAM</text>
<text x="109.3" y="98.9" transform="rotate(-90 109.3 98.9)">PGND</text>
<text x="114.9" y="98.9" transform="rotate(-90 114.9 98.9)">SGND</text>
<text x="117.6" y="98.9" transform="rotate(-90 117.6 98.9)">EP</text>
<text x="123.1" y="98.9" transform="rotate(-90 123.1 98.9)">COMP</text>
<text x="134.3" y="96.2">SS</text>
<text x="94.2" y="105.8" transform="rotate(-90 94.2 105.8)">2</text>
<text x="108" y="105.5" transform="rotate(-90 108 105.5)">16</text>
<text x="113.5" y="104.2" transform="rotate(-90 113.5 104.2)">5</text>
<text x="116.2" y="105.3" transform="rotate(-90 116.2 105.3)">21</text>
<text x="121.8" y="104.2" transform="rotate(-90 121.8 104.2)">7</text>
<text x="146.6" y="103.1" transform="rotate(-90 146.6 103.1)">2</text>
<text x="94.2" y="113.1" transform="rotate(-90 94.2 113.1)">1</text>
<text x="146.6" y="110.4" transform="rotate(-90 146.6 110.4)">1</text>
<text x="121.8" y="116.9" transform="rotate(-90 121.8 116.9)">2</text>
<text x="228.2" y="114.1">2</text>
<text x="235.7" y="114.1">1</text>
<text x="121.8" y="124.2" transform="rotate(-90 121.8 124.2)">1</text>
<text x="135.6" y="122.4" transform="rotate(-90 135.6 122.4)">2</text>
<text x="19.5" y="131.7">C</text>
<text x="135.6" y="129.7" transform="rotate(-90 135.6 129.7)">1</text>
<text x="179.7" y="130.7">3</text>
<text x="188" y="126.2" transform="rotate(-90 188 126.2)">2</text>
<text x="276" y="131.7">C</text>
<text x="179.6" y="136.2">4</text>
<text x="196.2" y="133.4">1</text>
<text x="188" y="142.8" transform="rotate(-90 188 142.8)">5</text>
<text x="212.8" y="144.4" transform="rotate(-90 212.8 144.4)">2</text>
<text x="212.8" y="151.7" transform="rotate(-90 212.8 151.7)">1</text>
<text x="19.4" y="183.4">D</text>
<text x="178.9" y="183">Title</text>
<text x="275.9" y="183.4">D</text>
<text x="178.9" y="191.3">Size</text>
<text x="192.6" y="191.3">Number</text>
<text x="247.8" y="191.3">Revision</text>
<text x="180.2" y="195.5">A</text>
<text x="178.9" y="199.6">Date:</text>
<text x="178.9" y="202.4">File:</text>
<text x="191.3" y="199.6">12/05/2024</text>
<text x="191.3" y="202.4">C:\Users\..\MP9928_converter.SchDoc</text>
<text x="234" y="202.4">Drawn By:</text>
<text x="234" y="199.6">Sheet</text>
<text x="241.4" y="199.6">of</text>
<text x="49.3" y="206.5">1</text>
<text x="114.6" y="206.5">2</text>
<text x="180.2" y="206.5">3</text>
<text x="245.6" y="206.5">4</text>
</g>
<g font-size="2.5" fill="#800000">
<text x="199.5" y="14.8">MP9928_OUT</text>
<text x="251.9" y="16.2">MP9928_OUT</text>
<text x="28.5" y="32.7">VIN_MP9928</text>
<text x="83.7" y="31.4">VIN_MP9928</text>
<text x="196.9" y="34.1">GND</text>
<text x="207.9" y="34.1">GND</text>
<text x="218.9" y="34.1">GND</text>
<text x="230" y="34.1">GND</text>
<text x="241" y="34.1">GND</text>
<text x="45.2" y="47.9">GND</text>
<text x="56.2" y="47.9">GND</text>
<text x="70" y="47.9">GND</text>
<text x="180.2" y="50.7">Vcc1</text>
<text x="249.2" y="58.9">MP9928_OUT</text>
<text x="39.7" y="64.5">GND</text>
<text x="78.3" y="61.7">GND</text>
<text x="34" y="70">Vcc1</text>
<text x="45.1" y="75.5">MP9928_OUT</text>
<text x="31.4" y="83.8">GND</text>
<text x="56.2" y="94.8">GND</text>
<text x="188.6" y="92">GND</text>
<text x="64.5" y="105.8">GND</text>
<text x="58.8" y="111.3">VIN_MP9928</text>
<text x="105.9" y="116.9">GNDGND</text>
<text x="144.5" y="116.9">GND</text>
<text x="155.5" y="116.9">GND</text>
<text x="81" y="122.4">GND</text>
<text x="191.3" y="127.9">GND</text>
<text x="152.7" y="132">FB_DAC</text>
<text x="218.9" y="133.4">GND</text>
<text x="213.3" y="141.7">VIN_MP9928</text>
<text x="119.6" y="150">GND</text>
<text x="188.5" y="144.4">VIN_MP9928</text>
<text x="210.7" y="161">GND</text>
<text x="172" y="177.5">GND</text>
</g>
<g font-size="2.5" fill="#000080">
<text x="269" y="16.2">Main[2A], Power_meter[1A]</text>
<text x="196.5" y="19.8">+</text>
<text x="202.6" y="19.8">C12 +</text>
<text x="202.6" y="22.5">22u</text>
<text x="213.6" y="19.8">C13 +</text>
<text x="213.6" y="22.5">220u</text>
<text x="224.6" y="19.8">C14 +</text>
<text x="224.6" y="22.5">220u</text>
<text x="235.7" y="19.8">C15 +</text>
<text x="235.7" y="22.5">470u</text>
<text x="246.7" y="19.8">C16</text>
<text x="246.7" y="22.5">470u</text>
<text x="15.5" y="32.7">Main[1A]</text>
<text x="44.8" y="36.3">+</text>
<text x="50.8" y="36.3">C17 +</text>
<text x="50.8" y="39.1">220u</text>
<text x="61.9" y="36.3">C18</text>
<text x="61.9" y="39.1">22u</text>
<text x="75.7" y="38">C19</text>
<text x="75.7" y="40.7">1u</text>
<text x="155.1" y="38.8">R8</text>
<text x="166.4" y="36.9">SQJ850EP-T1-GE3</text>
<text x="194.9" y="39.4">Q1</text>
<text x="91.9" y="42.4">U5</text>
<text x="111.3" y="42.4">MP9928</text>
<text x="155.1" y="43.2">0</text>
<text x="168.1" y="47.6">D5</text>
<text x="83.9" y="51.8">C20</text>
<text x="152.4" y="49.8">R9</text>
<text x="202.3" y="53.4">Inductor_THT_33uH</text>
<text x="55.8" y="55.4">R11</text>
<text x="55.8" y="59.8">37.4k</text>
<text x="83.9" y="54.5">1u</text>
<text x="152.4" y="54.3">2.2</text>
<text x="164" y="54.5">C21</text>
<text x="164" y="57.3">100n</text>
<text x="168.1" y="56.5">1N4148WS</text>
<text x="199.5" y="56.1">*</text>
<text x="229.6" y="58.1">R10</text>
<text x="229.6" y="62.5">7m</text>
<text x="155.1" y="71.9">R15</text>
<text x="166.4" y="70">SQJ850EP-T1-GE3</text>
<text x="203.1" y="69.7">R12</text>
<text x="227.9" y="69.7">R13</text>
<text x="239" y="69.7">R14</text>
<text x="37.1" y="73.8">C22</text>
<text x="37.1" y="76.6">1u</text>
<text x="75.1" y="74.7">R16</text>
<text x="155.1" y="76.3">0</text>
<text x="194.9" y="72.5">Q2</text>
<text x="203.1" y="72.5">10</text>
<text x="219.1" y="74.4">D9</text>
<text x="227.9" y="72.5">0</text>
<text x="239" y="72.5">0</text>
<text x="47.5" y="80.2">R57</text>
<text x="75.1" y="79.1">100k</text>
<text x="205.3" y="79.4">C23</text>
<text x="205.3" y="82.1">220p</text>
<text x="61.9" y="84.9">C24</text>
<text x="61.9" y="87.6">4.7u</text>
<text x="207.8" y="86.5">DFLS1150-7</text>
<text x="67.1" y="94.8">100k</text>
<text x="67.9" y="91.8">R17</text>
<text x="76.2" y="97.3">R18</text>
<text x="76.2" y="100">100k</text>
<text x="159" y="97.3">R19</text>
<text x="150.2" y="106.9">C25</text>
<text x="229.6" y="102.2">R20</text>
<text x="229.6" y="106.7">22k</text>
<text x="84.5" y="108.3">R21</text>
<text x="84.5" y="111.1">37.4k</text>
<text x="97.7" y="109.7">C26</text>
<text x="97.7" y="112.4">100n</text>
<text x="150.2" y="109.7">10n</text>
<text x="207.5" y="113.3">R22</text>
<text x="231" y="111.1">C27</text>
<text x="177.5" y="116.9">OPA237NA/250</text>
<text x="207.5" y="117.7">3.3k</text>
<text x="222.4" y="119.3">R23</text>
<text x="231" y="119.9">150p</text>
<text x="125.3" y="120.7">C28</text>
<text x="125.3" y="123.5">220p</text>
<text x="222.4" y="122.1">1.2k</text>
<text x="123.1" y="130.4">R25</text>
<text x="139.1" y="126.2">C29</text>
<text x="139.1" y="129">82p</text>
<text x="168.9" y="129.8">R24</text>
<text x="200.1" y="127.6">U6</text>
<text x="123.1" y="133.1">10k</text>
<text x="126.2" y="132">Main[1A], STM32[2B]</text>
<text x="168.9" y="134.2">10k</text>
<text x="216.4" y="148.3">C30</text>
<text x="185.5" y="151.9">R26</text>
<text x="216.4" y="151.1">100n</text>
<text x="185.5" y="156.3">10k</text>
<text x="175.5" y="163.5">R27</text>
<text x="175.5" y="166.2">10k</text>
</g>
<g font-size="2.5" fill="#f00">
<text x="47.5" y="84.6">DNP</text>
<text x="159" y="100">DNP</text>
</g>
</svg>
